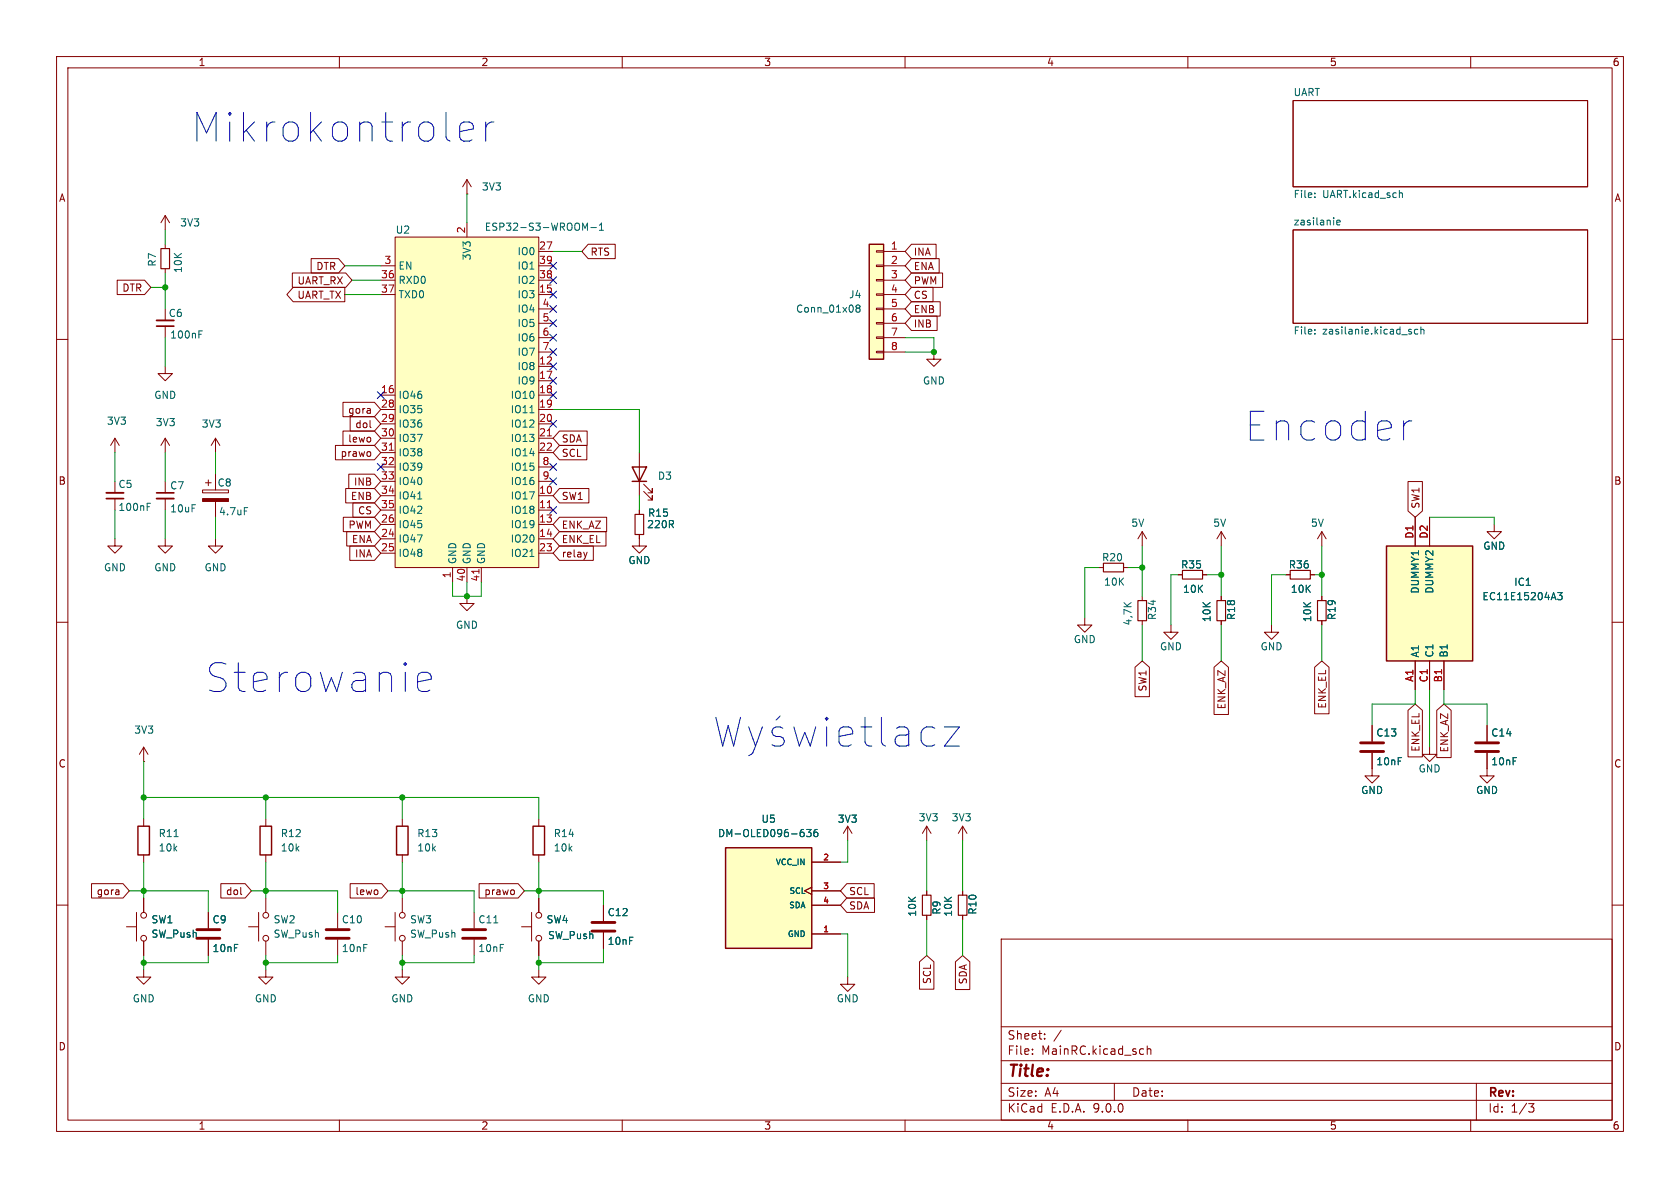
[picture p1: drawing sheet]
<svg xmlns="http://www.w3.org/2000/svg" width="297mm" height="210mm" viewBox="0 0 297 210" stroke-linecap="round" stroke-linejoin="round" font-family="sans-serif">
<g fill="none" stroke="#840000" stroke-width=".18">
<path d="M10 10h277v190h-277zM12 12h273v186h-273zM60 10v2M110 10v2M160 10v2M210 10v2M228.6 17.8h52.1v15.2h-52.1zM260 10v2M29.2 38.1l-.8 1.3M29.2 38.1l.8 1.3M29.2 38.1v2.5M82.5 34.3h.1"/>
<path d="M82.5 31.8l-.7 1.2M82.5 31.8l.8 1.2M82.5 31.8v2.5M228.6 40.6h52.1v16.6h-52.1zM10 60h2M285 60h2M35.8 86.6h4.6v.5h-4.6zM36.3 85.3h1M36.8 84.8v1.1M38.1 83.8v2.8M38.1 88.6v2.8M10 110h2"/>
<path d="M191.8 109.2v1.3h1.2l-1.2 1.3-1.3-1.3h1.3M194.3 100.3h.8M198.6 100.3h.8M285 110h2M25.4 144.8v1.3M25.4 151.1v1.3M25.4 158.8v2.5M47 158.8v2.5M95.2 158.8v2.5M10 160h2M22.4 163.8h1.7M24.1 161.3v5.1"/>
<path d="M25.4 166.4v2.5M36.8 161.3v2.8M36.8 166.1v2.8M43.9 163.8h1.8M45.7 161.3v5.1M47 171.5v1.2h1.3l-1.3 1.3-1.3-1.3h1.3M47 166.4v2.5M59.7 161.3v2.8M59.7 166.1v2.8M71.1 171.5v1.2h1.3l-1.3 1.3-1.3-1.3h1.3M92.2 163.8h1.8M94 161.3v5.1"/>
<path d="M95.2 171.5v1.2h1.3l-1.3 1.3-1.2-1.3h1.2M95.2 166.4v2.5M106.7 160v2.8M106.7 164.8v2.8M177 166h108v32h-108zM285 160h2M60 198v2M110 198v2M160 198v2M177 194.5h108M177 191.5h108M177 187.5h108"/>
<path d="M177 181.5h108M182.5 186.3v.1M182.5 185.5v.1M184.7 183.6v.1M184.7 182.8v.1M187.6 182.1l-1.3 2M197 191.5v3M202 185.4l.2 .1M202.2 186.3l-.2 .1M202.8 184.9v1.5M202.8 185.5l.2-.1 .4 .1 .1 .9M210 198v2"/>
<path d="M260 198v2M261 191.5v6.5M270.2 195.1h1l-.5 .6 .4 .1 .1 .5-.3 .3h-.4"/>
<circle cx="25.4" cy="165.9" r=".51"/>
<circle cx="25.4" cy="161.8" r=".51"/>
<circle cx="47" cy="161.8" r=".51"/>
<circle cx="47" cy="165.9" r=".51"/>
<circle cx="95.3" cy="161.8" r=".51"/>
<circle cx="95.3" cy="165.9" r=".51"/>
</g>
<path d="M232.4 34.8v.1M232.4 34.1v.2M236.3 39.3l.6-.1v-.2l-.4-.1-.2 .2 .1 .6h.5M247.4 34.1h.5v.8M232.4 58.3v.1M232.4 58.9v.2M249.5 58.7v.3M250.7 58.3l-.4-.1-.3 .3 .2 .5h.5M251.2 58.3l.2-.1 .3 .1v.8M251.2 57.8v1.3M43.2 89.7h.6M30.8 147.9h.7" fill="none" stroke="#006464" stroke-width=".18"/>
<path d="M195.1 99.6h3.5v1.5h-3.5z" fill="none" stroke="#840000" stroke-width=".2"/>
<path d="M24.4 146.1h2v5h-2z" fill="none" stroke="#840000" stroke-width=".25"/>
<path d="M34.8 165.9h4.1M34.8 164.3h4.1M57.7 165.9h4M57.7 164.3h4M104.6 164.6h4.1M104.6 163.1h4.1" fill="none" stroke="#840000" stroke-width=".51"/>
<path d="M35.8 88.1h4.6v.5h-4.6z" fill="#840000" stroke="#840000" stroke-width=".18"/>
<path d="M69.8 41.9h25.4v58.4h-25.4z" fill="#ffffc2"/>
<g fill="none" stroke="#840000" stroke-width=".18">
<path d="M82.5 39.4v2.5M29.2 43.2v.7M29.2 47.5v.8M29.2 57.7v2M67.3 47h2.5M67.3 49.5h2.5M67.3 52.1h2.5M69.8 41.9h25.4v58.4h-25.4zM95.2 47h2.6M95.2 49.5h2.6M95.2 52.1h2.6M95.2 44.5h2.6"/>
<path d="M95.2 54.6h2.6M95.2 57.2h2.6M95.2 59.7h2.6M29.2 64.8v1.2h1.3l-1.3 1.3-1.3-1.3h1.3M67.3 69.9h2.5M67.3 72.4h2.5M67.3 74.9h2.5M67.3 77.5h2.5M95.2 69.9h2.6M95.2 72.4h2.6M95.2 74.9h2.6M95.2 77.5h2.6"/>
<path d="M95.2 62.2h2.6M95.2 64.8h2.6M95.2 67.3h2.6M165.1 62.2v1.3h1.3l-1.3 1.3-1.3-1.3h1.3M67.3 80h2.5M67.3 82.6h2.5M67.3 85.1h2.5M67.3 87.6h2.5M67.3 90.2h2.5M67.3 92.7h2.5M67.3 95.3h2.5M67.3 97.8h2.5"/>
<path d="M95.2 80h2.6M95.2 82.6h2.6M95.2 85.1h2.6M95.2 87.6h2.6M95.2 90.2h2.6M95.2 92.7h2.6M95.2 95.3h2.6M95.2 97.8h2.6M201.9 94l.8 1.3M201.9 94l-.7 1.3M201.9 94v2.5M215.9 94l.8 1.3"/>
<path d="M215.9 94l-.8 1.3M215.9 94v2.5M233.7 94v2.5M233.7 94l.7 1.3M233.7 94l-.8 1.3M80 100.3v2.6M82.5 100.3v2.6M85.1 100.3v2.6M201.9 105.4v.8M201.9 109.7v.8M207 110.5v1.3h1.3l-1.3 1.2-1.3-1.2h1.3M208.3 101.6h.7"/>
<path d="M212.6 101.6h.8M215.9 105.4v.8M215.9 109.7v.8M224.8 110.5v1.3h1.3l-1.3 1.2-1.3-1.2h1.3M227.3 101.6h.8M231.6 101.6h.8M233.7 105.4v.8M233.7 109.7v.8M242.6 135.9v1.3h1.2l-1.2 1.2-1.3-1.2h1.3M47 144.8v1.3M47 151.1v1.3M71.1 144.8v1.3"/>
<path d="M71.1 151.1v1.3M71.1 158.8v2.5M95.2 144.8v1.3M95.2 151.1v1.3M149.9 146.1l-.8 1.2M149.9 146.1l.7 1.2M149.9 146.1v2.5M163.8 146.1l.8 1.2M163.8 146.1l-.7 1.2M163.8 146.1v2.5M170.2 146.1l.7 1.2M170.2 146.1l-.8 1.2"/>
<path d="M170.2 146.1v2.5M25.4 171.5v1.2h1.3l-1.3 1.3-1.3-1.3h1.3M68.1 163.8h1.7M69.8 161.3v5.1M71.1 166.4v2.5M83.8 161.3v2.8M83.8 166.1v2.8"/>
<circle cx="71.1" cy="165.9" r=".51"/>
<circle cx="71.1" cy="161.8" r=".51"/>
</g>
<path d="M68.8 79.6h.7M96.8 77.1h.7M96.8 89.8h.7M84.7 100.6v.8" fill="none" stroke="#a90000" stroke-width=".18"/>
<path d="M106 39.8l.3-.4v1.3M35.2 59.1h.4M35.2 58.5h.6M103.4 40.3l.5-.9v1.3M104.5 40.2h.9M106 40.7h.7M93.7 73h.7M73.8 88.2h.8M93.7 98.4h.7M87.3 163.1h.7" fill="none" stroke="#006464" stroke-width=".18"/>
<path d="M46 146.1h2v5h-2zM70.1 146.1h2v5h-2zM94.2 146.1h2.1v5h-2.1z" fill="none" stroke="#840000" stroke-width=".25"/>
<path d="M28.4 43.9h1.6v3.6h-1.6zM201.2 106.2h1.5v3.5h-1.5zM209 100.8h3.6v1.6h-3.6zM215.1 106.2h1.6v3.5h-1.6zM228.1 100.8h3.5v1.6h-3.5zM232.9 106.2h1.5v3.5h-1.5z" fill="none" stroke="#840000" stroke-width=".2"/>
<path d="M27.7 57.7h3" fill="none" stroke="#840000" stroke-width=".3"/>
<path d="M27.7 56.6h3" fill="none" stroke="#840000" stroke-width=".33"/>
<path d="M81.8 165.9h4.1M81.8 164.3h4.1" fill="none" stroke="#840000" stroke-width=".51"/>
<path d="M128.3 149.9h15.2v17.7h-15.2z" fill="#ffffc2"/>
<path d="M111.8 82.6h2.5l-1.3 2.5zM111.8 85.1h2.5M128.3 149.9h15.2v17.7h-15.2z" fill="none" stroke="#840000" stroke-width=".25"/>
<g fill="none" stroke="#840000" stroke-width=".18">
<path d="M20.3 77.5l-.7 1.2M20.3 77.5l.8 1.2M20.3 77.5v2.5M29.2 95.3v1.2h1.3l-1.3 1.3-1.3-1.3h1.3M113 95.3v1.2h-1.2l1.2 1.3 1.3-1.3h-1.3M113 80v7.6M113.8 86.9l1.5 1.5v-.8v.8h-.7M113.8 85.6l1.5 1.5v-.7v.7h-.7M143.5 156.8l-1.3 .7 1.3 .6M143.5 152.4h5.1M143.5 157.5h5.1M163.8 157.5v.7"/>
<path d="M170.2 157.5v.7M143.5 160h5.1M143.5 165.1h5.1M163.8 161.8v.8M170.2 161.8v.8"/>
</g>
<path d="M141.8 146.6h.3M141.9 147.1l.3 .3v.3l-.3 .2M142.6 146.6h.8l-.4 .5 .3 .1v.6l-.2 .1-.5-.1M144.5 146.6l-.4 .1a.86 .86 0 0 0 0 1.2l.4-.1 .1-.4-.2-.3h-.3l-.2 .3" fill="none" stroke="#006464" stroke-width=".18"/>
<path d="M163.1 158.2h1.5v3.6h-1.5zM169.4 158.2h1.5v3.6h-1.5z" fill="none" stroke="#840000" stroke-width=".2"/>
<path d="M245.1 96.5h15.2v20.3h-15.2z" fill="#ffffc2"/>
<path d="M245.1 96.5h15.2v20.3h-15.2z" fill="none" stroke="#840000" stroke-width=".25"/>
<g fill="none" stroke="#840000" stroke-width=".18">
<path d="M29.2 77.5l-.8 1.2M29.2 77.5l.8 1.2M29.2 77.5v2.5M20.3 95.3v1.2h1.3l-1.3 1.3-1.3-1.3h1.3M20.3 85.1v2M20.3 88.1v2.1M38.1 95.3v1.2h1.3l-1.3 1.3-1.3-1.3h1.3M113 90.2v.7M113 94.5v.8M250.2 91.4v5.1M252.7 91.4v5.1M264.2 92.7v1.3h1.2l-1.2 1.3-1.3-1.3h1.3"/>
<path d="M82.5 105.4v1.3h1.3l-1.3 1.3-1.2-1.3h1.2M250.2 116.8v5.1M252.7 116.8v5.1M255.3 116.8v5.1M242.6 128.3v2.8M242.6 133.1v2.8M252.7 132.1v1.3h1.3l-1.3 1.2-1.2-1.2h1.2M262.9 133.1v4.1h1.3l-1.3 1.2-1.3-1.2h1.3M262.9 128.3v2.8M149.9 172.7v1.3h1.2l-1.2 1.3-1.3-1.3h1.3"/>
</g>
<path d="M26 89.6h.4M26 89h.6M275.4 104.8h.8l-.5 .4 .4 .2v.5l-.2 .1-.5-.1" fill="none" stroke="#006464" stroke-width=".18"/>
<path d="M112.3 90.9h1.5v3.6h-1.5z" fill="none" stroke="#840000" stroke-width=".2"/>
<path d="M240.5 132.8h4.1M240.5 131.3h4.1M260.9 132.8h4M260.9 131.3h4" fill="none" stroke="#840000" stroke-width=".51"/>
<path d="M18.8 88.1h3" fill="none" stroke="#840000" stroke-width=".3"/>
<path d="M18.8 87.1h3" fill="none" stroke="#840000" stroke-width=".33"/>
<path d="M153.7 43.2h2.5v20.3h-2.5z" fill="#ffffc2"/>
<path d="M153.7 43.2h2.5v20.3h-2.5z" fill="none" stroke="#840000" stroke-width=".25"/>
<g fill="none" stroke="#840000" stroke-width=".18">
<path d="M20.7 49.5h4.9l1.1 1.3-1.1 1.3h-4.9zM51.7 48.3h9.4l1.1 1.2-1.1 1.3h-9.4zM51.8 50.8h9.2v2.5h-9.2l-1.1-1.2zM55 45.7h4.8l1.2 1.3-1.2 1.3h-4.8zM104 43.2h4.8v2.5h-4.8l-1.1-1.2zM154.9 44.3h1.3v.3h-1.3zM154.9 46.9h1.3v.2h-1.3zM154.9 49.4h1.3v.3h-1.3zM154.9 51.9h1.3v.3h-1.3zM154.9 54.5h1.3v.2h-1.3zM154.9 57h1.3v.3h-1.3zM154.9 59.6h1.3v.2h-1.3z"/>
<path d="M156.2 44.5h3.8M156.2 47h3.8M156.2 49.5h3.8M156.2 52.1h3.8M156.2 54.6h3.8M156.2 57.2h3.8M156.2 59.7h3.8M161.1 48.3h5.5v2.5h-5.5l-1.1-1.3zM161.1 50.8h3.8v2.5h-3.8l-1.1-1.2zM161.1 53.3h5.1v2.6h-5.1l-1.1-1.3zM161.1 43.2h4.4v2.5h-4.4l-1.1-1.2zM161.1 55.9h4.6v2.5h-4.6l-1.1-1.2z"/>
<path d="M161.1 45.7h4.9v2.6h-4.9l-1.1-1.3zM38.1 77.5l-.8 1.2M38.1 77.5l.8 1.2M38.1 77.5v2.5M59.3 78.7h6.9l1.1 1.3-1.1 1.3h-6.9zM60.6 76.2h5.6l1.1 1.3-1.1 1.2h-5.6zM60.6 71.1h5.6l1.1 1.3-1.1 1.3h-5.6zM61.9 73.7h4.3l1.1 1.2-1.1 1.3h-4.3zM65.5 80v.6M65.5 75.5l.1 .1M98.9 78.7h4.8v2.6h-4.8l-1.1-1.3zM98.9 76.2h4.9v2.5h-4.9l-1.1-1.2z"/>
<path d="M154.9 62.1h1.3v.3h-1.3zM156.2 62.2h3.8M29.2 85.1v2M29.2 88.1v2.1M60.7 91.4h5.5l1.1 1.3-1.1 1.3h-5.5zM61.1 86.4h5.1l1.1 1.2-1.1 1.3h-5.1zM61.3 94h4.9l1.1 1.3-1.1 1.2h-4.9zM61.7 83.8h4.5l1.1 1.3-1.1 1.3h-4.5zM61.8 96.5h4.4l1.1 1.3-1.1 1.3h-4.4zM62.4 88.9h3.8l1.1 1.3-1.1 1.2h-3.8zM98.9 96.5h6v2.6h-6l-1.1-1.3zM98.9 86.4h5.2v2.5h-5.2l-1.1-1.3z"/>
<path d="M98.9 94h8.2v2.5h-8.2l-1.1-1.2zM98.9 91.4h8.4v2.6h-8.4l-1.1-1.3zM103.8 97.6l-.3 .9M113 90.2v.7M113 94.5v.8M248.9 85.1h2.6v5.2l-1.3 1.1-1.3-1.1zM250.2 91.4v5.1M252.7 91.4v5.1M200.7 118l1.2-1.2 1.3 1.2v5.2h-2.5zM208.3 101.6h.7M212.6 101.6h.8M214.6 118l1.3-1.2 1.3 1.2v8.3h-2.6z"/>
<path d="M215.9 105.4v.8M215.9 109.7v.8M227.3 101.6h.8M231.6 101.6h.8M232.4 118l1.3-1.2 1.3 1.2v8.2h-2.6zM233.7 105.4v.8M233.7 109.7v.8M250.2 116.8v5.1M252.7 116.8v5.1M255.3 116.8v5.1M25.4 134.6h.1M25.4 132.1l-.8 1.3"/>
<path d="M25.4 132.1l.8 1.3M25.4 132.1v2.5M242.6 128.3v2.8M242.6 133.1v2.8M248.9 125.6l1.3-1.1 1.3 1.1v8.2h-2.6zM254 125.6l1.3-1.1 1.2 1.1v8.3h-2.5zM262.9 128.3v2.8M262.9 133.1v2.8M16.2 156.2h5.5l1.2 1.3-1.2 1.3h-5.5zM25.4 158.8v2.5M39 156.2h4.3l1.1 1.3-1.1 1.3h-4.3zM42.6 158.1l.1 .1"/>
<path d="M61.9 156.2h5.6l1.1 1.3-1.1 1.3h-5.6zM84.7 156.2h6.9l1.1 1.3-1.1 1.3h-6.9zM90.9 157.4v.6M95.2 158.8v2.5M143.5 156.8l-1.3 .7 1.3 .6M143.5 152.4h5.1M143.5 157.5h5.1M149.7 158.7h4.9v2.6h-4.9l-1.1-1.3zM149.7 156.2h4.8v2.6h-4.8l-1.1-1.3zM163.8 157.5v.7M170.2 157.5v.7M25.4 166.4v2.5"/>
<path d="M36.8 161.3v2.8M36.8 166.1v2.8M95.2 166.4v2.5M106.7 160v2.8M106.7 164.8v2.8M143.5 160h5.1M143.5 165.1h5.1M162.6 170l1.2-1.1 1.3 1.1v4.9h-2.5zM163.8 161.8v.8M168.9 170l1.3-1.1 1.3 1.1v4.9h-2.6zM170.2 161.8v.8"/>
</g>
<path d="M151.6 54.5l-.3-.3 .3-.3h.2l.2 .3-.2 .3M151.6 54.5l-.3 .2 .1 .4 .2 .1 .3-.1 .1-.2v-.2l-.2-.2M151.6 54.5h.2M275.4 104.8h.8l-.5 .4 .4 .2v.5l-.2 .1-.5-.1M141.8 146.6h.3M141.9 147.1l.3 .3v.3l-.3 .2M142.6 146.6h.8l-.4 .5 .3 .1v.6l-.2 .1-.5-.1M144.5 146.6l-.4 .1a.86 .86 0 0 0 0 1.2l.4-.1 .1-.4-.2-.3h-.3l-.2 .3" fill="none" stroke="#006464" stroke-width=".18"/>
<path d="M27.7 87.1h3" fill="none" stroke="#840000" stroke-width=".3"/>
<path d="M27.7 88.1h3" fill="none" stroke="#840000" stroke-width=".33"/>
<g fill="none" stroke="#009600" stroke-width=".18">
<path d="M82.5 34.3v5.1M26.7 50.8h2.5M29.2 40.6v2.6M29.2 48.3v6.3M29.2 59.7v5.1M61 47h6.3M61 52.1h6.3M62.2 49.5h5.1M97.8 44.5h5.1M160 59.7h5.1v2.5h-5.1M97.8 72.4h15.2v7.6M20.3 80v5.1"/>
<path d="M20.3 90.2v5.1M29.2 80v5.1M29.2 90.2v5.1M38.1 80v3.8M38.1 91.4v3.9M113 87.6v2.6M201.9 96.5v8.9M215.9 96.5v8.9M233.7 96.5v8.9M252.7 91.4h11.5v1.3M80 102.9v2.5h5.1v-2.5M82.5 102.9v2.5"/>
<path d="M194.3 100.3h-2.5v8.9M199.4 100.3h2.5M201.9 110.5v6.3M208.3 101.6h-1.3v8.9M213.4 101.6h2.5M215.9 110.5v6.3M227.3 101.6h-2.5v8.9M232.4 101.6h1.3M233.7 110.5v6.3M25.4 134.6v10.2M250.2 121.9v2.6h-7.6v3.8M252.7 121.9v10.2"/>
<path d="M255.3 121.9v2.6h7.6v3.8M22.9 157.5h13.9v3.8M25.4 141h69.8v3.8M25.4 152.4v6.4M44.4 157.5h15.3v3.8M47 141v3.8M47 152.4v6.4M68.6 157.5h15.2v3.8M71.1 141v3.8M71.1 152.4v6.4M92.7 157.5h14v2.5M95.2 152.4v6.4"/>
<path d="M149.9 148.6v3.8h-1.3M163.8 148.6v8.9M170.2 148.6v8.9M25.4 168.9v2.6M36.8 168.9v1.3h-11.4M47 168.9v2.6M59.7 168.9v1.3h-12.7M71.1 168.9v2.6M83.8 168.9v1.3h-12.7M95.2 168.9v2.6M106.7 167.6v2.6h-11.5M148.6 165.1h1.3v7.6"/>
<path d="M163.8 162.6v6.3M170.2 162.6v6.3"/>
</g>
<g fill="none" stroke="#000084" stroke-width=".18">
<path d="M97.2 48.9l1.2 1.2M97.2 46.4l1.2 1.2M97.2 51.5l1.2 1.2M97.2 54l1.2 1.2M97.2 56.5l1.2 1.3M97.2 59.1l1.2 1.2M98.4 48.9l-1.2 1.2M98.4 46.4l-1.2 1.2M98.4 51.5l-1.2 1.2M98.4 54l-1.2 1.2M98.4 56.5l-1.2 1.3M98.4 59.1l-1.2 1.2"/>
<path d="M66.7 69.2l1.2 1.3M67.9 69.2l-1.2 1.3M97.2 66.7l1.2 1.2M97.2 69.2l1.2 1.3M97.2 64.2l1.2 1.2M97.2 74.3l1.2 1.2M97.2 61.6l1.2 1.2M98.4 66.7l-1.2 1.2M98.4 69.2l-1.2 1.3M98.4 64.2l-1.2 1.2M98.4 74.3l-1.2 1.2M98.4 61.6l-1.2 1.2"/>
<path d="M66.7 81.9l1.2 1.3M67.9 81.9l-1.2 1.3M97.2 89.6l1.2 1.2M97.2 84.5l1.2 1.2M97.2 81.9l1.2 1.3M98.4 89.6l-1.2 1.2M98.4 84.5l-1.2 1.2M98.4 81.9l-1.2 1.3"/>
</g>
<g fill="none" stroke="#0000c2" stroke-width=".18">
<path d="M81.3 23.3l2.4-.5v-.5l-.3-.5-.4-.2h-1l-.5 .2-.2 .5v1.9l.2 .5 .5 .3h1l.4-.3M85.9 21.6v3.4M87.3 21.6a1.3 1.3 0 0 0-1.4 .9M249.6 74.4h-.5l-.5 .2M73.8 119.6l.3-.5 .4-.3h1l.5 .3 .2 .5v.5l-2.4 .4M73.8 121.5l.3 .5 .4 .2h1l.5-.2M126.6 126.8l1.2 5.1 .9-3.6 1 3.6 1.2-5.1M132.4 128.5l1.2 3.4M133.6 131.9l-.5 1.2-.7 .5M134.8 128.5l-1.2 3.4M137.9 126.6l-.7 .7M138.4 128.7l-.5-.2h-.7l-.5 .2-.2 .5 .2 .8 .5 .2h.7l.5 .2 .2 .5-.2 .7-.5 .3h-.9l-.5-.3"/>
<path d="M140.3 128.5l1 3.4 1-2.4 .9 2.4 1-3.4M146.1 126.8v.5M146.1 128.5v3.4M146.1 126.8l-.2 .2 .2 .3M146.1 126.8l.3 .2-.3 .3M148.3 130.2l2.4-.5v-.5l-.2-.5-.5-.2h-1l-.4 .2-.3 .5v2l.3 .4 .4 .3h1l.5-.3M152.2 128.5h1.9M152.9 126.8v4.4l.3 .4 .4 .3h.5M155.8 126.8v4.4l.3 .4 .4 .3M158.5 128.7l.5-.2h.9l.5 .2 .3 .5v2.7M160.7 129.7l-.5 .3h-1.2a1 1 0 0 0-.8 .9 1 1 0 0 0 .8 1h1.2l.5-.3M165.3 128.7l-.5-.2h-1l-.5 .2-.5 .8v1.4l.5 .7 .5 .3h1l.5-.3"/>
<path d="M167 128.5h2.6l-2.6 3.4h2.6"/>
</g>
<g fill="#009600" stroke="#009600" stroke-width=".18">
<circle cx="29.2" cy="50.8" r=".46"/>
<circle cx="165.1" cy="62.2" r=".46"/>
<circle cx="201.9" cy="100.3" r=".46"/>
<circle cx="95.2" cy="170.2" r=".46"/>
<circle cx="71.1" cy="170.2" r=".46"/>
<circle cx="95.2" cy="157.5" r=".46"/>
<circle cx="215.9" cy="101.6" r=".46"/>
<circle cx="233.7" cy="101.6" r=".46"/>
<circle cx="25.4" cy="170.2" r=".46"/>
<circle cx="71.1" cy="157.5" r=".46"/>
<circle cx="71.1" cy="141" r=".46"/>
<circle cx="47" cy="141" r=".46"/>
<circle cx="47" cy="157.5" r=".46"/>
<circle cx="47" cy="170.2" r=".46"/>
<circle cx="25.4" cy="157.5" r=".46"/>
<circle cx="25.4" cy="141" r=".46"/>
<circle cx="82.5" cy="105.4" r=".46"/>
</g>
<g font-size="7.1" fill="#0000c2">
<text x="33.9" y="25.4">Mikrokontroler</text>
<text x="220.1" y="78.2">Encoder</text>
<text x="36.4" y="122.7">Sterowanie</text>
</g>
<text font-size="2.8" fill="#840000" x="178" y="190.9">Title:</text>
<g font-size="2.1" fill="#840000">
<text x="178" y="184">Sheet:</text>
<text x="178" y="186.7">File:</text>
<text x="184.1" y="186.7">MainRC.kicad_sch</text>
<text x="178" y="196.9">KiCad</text>
<text x="178" y="194.1">Size:</text>
<text x="184.7" y="194.1">A4</text>
<text x="185.7" y="196.9">E.D.A.</text>
<text x="193.3" y="196.9">9.0.0</text>
<text x="200" y="194.1">Date:</text>
<text x="263" y="194.3">Rev:</text>
<text x="263" y="196.9">Id:</text>
<text x="267.1" y="196.9">1/3</text>
</g>
<g font-size="1.8" fill="#840000">
<text x="35" y="11.9">1</text>
<text x="85" y="11.9">2</text>
<text x="135" y="11.9">3</text>
<text x="185" y="11.9">4</text>
<text x="235" y="11.9">5</text>
<text x="285" y="11.9">6</text>
<text x="10.3" y="35.9">A</text>
<text x="285.3" y="35.9">A</text>
<text x="55.8" y="47.9">DTR</text>
<text x="104.3" y="45.4">RTS</text>
<text x="161.4" y="45.4">INA</text>
<text x="161.4" y="47.9">ENA</text>
<text x="21.5" y="51.8">DTR</text>
<text x="52.5" y="53">UART_TX</text>
<text x="52.5" y="50.5">UART_RX</text>
<text x="161.4" y="50.5">PWM</text>
<text x="161.4" y="53">CS</text>
<text x="161.4" y="55.6">ENB</text>
<text x="161.4" y="58.1">INB</text>
<text x="61.4" y="73.3">gora</text>
<text x="62.7" y="75.9">dol</text>
<text x="60.1" y="81">prawo</text>
<text x="61.4" y="78.4">lewo</text>
<text x="99.2" y="81">SCL</text>
<text x="99.2" y="78.4">SDA</text>
<text x="10.3" y="85.9">B</text>
<text x="61.9" y="88.6">ENB</text>
<text x="62.5" y="86">INB</text>
<text x="99.2" y="88.6">SW1</text>
<text x="285.3" y="85.9">B</text>
<text x="61.5" y="93.7">PWM</text>
<text x="63.2" y="91.1">CS</text>
<text x="99.2" y="93.7">ENK_AZ</text>
<text x="251.1" y="90" transform="rotate(-90 251.1 90)">SW1</text>
<text x="62.1" y="96.2">ENA</text>
<text x="62.7" y="98.7">INA</text>
<text x="99.2" y="98.7">relay</text>
<text x="99.2" y="96.2">ENK_EL</text>
<text x="202.9" y="122.3" transform="rotate(-90 202.9 122.3)">SW1</text>
<text x="216.9" y="125.5" transform="rotate(-90 216.9 125.5)">ENK_AZ</text>
<text x="234.6" y="125.4" transform="rotate(-90 234.6 125.4)">ENK_EL</text>
<text x="10.3" y="135.9">C</text>
<text x="251.1" y="133" transform="rotate(-90 251.1 133)">ENK_EL</text>
<text x="256.2" y="133.1" transform="rotate(-90 256.2 133.1)">ENK_AZ</text>
<text x="285.3" y="135.9">C</text>
<text x="17" y="158.4">gora</text>
<text x="39.9" y="158.4">dol</text>
<text x="62.7" y="158.4">lewo</text>
<text x="85.5" y="158.4">prawo</text>
<text x="150" y="161">SDA</text>
<text x="150" y="158.4">SCL</text>
<text x="164.8" y="174" transform="rotate(-90 164.8 174)">SCL</text>
<text x="171.1" y="174.1" transform="rotate(-90 171.1 174.1)">SDA</text>
<text x="10.3" y="185.9">D</text>
<text x="285.3" y="185.9">D</text>
<text x="35" y="199.9">1</text>
<text x="85" y="199.9">2</text>
<text x="135" y="199.9">3</text>
<text x="185" y="199.9">4</text>
<text x="235" y="199.9">5</text>
<text x="285" y="199.9">6</text>
</g>
<g font-size="1.8" fill="#006464">
<text x="228.6" y="17.1">UART</text>
<text x="85.1" y="33.9">3V3</text>
<text x="228.6" y="35.3">File:</text>
<text x="233.8" y="35.3">UART.kicad_sch</text>
<text x="31.8" y="40.2">3V3</text>
<text x="69.9" y="41.5">U2</text>
<text x="85.6" y="41">ESP32-S3-WROOM-1</text>
<text x="228.6" y="39.9">zasilanie</text>
<text x="27.8" y="47.2" transform="rotate(-90 27.8 47.2)">R7</text>
<text x="70.4" y="47.9">EN</text>
<text x="83.4" y="46.1" transform="rotate(-90 83.4 46.1)">3V3</text>
<text x="91.4" y="45.3">IO0</text>
<text x="91.4" y="47.9">IO1</text>
<text x="32.4" y="48.4" transform="rotate(-90 32.4 48.4)">10K</text>
<text x="70.4" y="50.4">RXD0</text>
<text x="70.4" y="52.9">TXD0</text>
<text x="91.4" y="50.4">IO2</text>
<text x="91.4" y="52.9">IO3</text>
<text x="150" y="52.9">J4</text>
<text x="29.7" y="56.2">C6</text>
<text x="91.4" y="55.5">IO4</text>
<text x="91.4" y="58">IO5</text>
<text x="140.6" y="55.5">Conn_01x08</text>
<text x="228.6" y="59.5">File:</text>
<text x="233.8" y="59.5">zasilanie.kicad_sch</text>
<text x="30" y="60">100nF</text>
<text x="91.4" y="60.6">IO6</text>
<text x="91.4" y="63.1">IO7</text>
<text x="91.4" y="65.6">IO8</text>
<text x="27.2" y="70.7">GND</text>
<text x="70.4" y="70.7">IO46</text>
<text x="90.2" y="70.7">IO10</text>
<text x="91.4" y="68.2">IO9</text>
<text x="163.1" y="68.2">GND</text>
<text x="18.8" y="75.3">3V3</text>
<text x="27.4" y="75.5">3V3</text>
<text x="35.6" y="75.8">3V3</text>
<text x="70.4" y="73.3">IO35</text>
<text x="70.4" y="75.8">IO36</text>
<text x="90.2" y="73.3">IO11</text>
<text x="90.2" y="75.8">IO12</text>
<text x="70.4" y="78.3">IO37</text>
<text x="70.4" y="80.9">IO38</text>
<text x="70.4" y="83.4">IO39</text>
<text x="90.2" y="78.3">IO13</text>
<text x="90.2" y="80.9">IO14</text>
<text x="90.2" y="83.4">IO15</text>
<text x="20.8" y="86.5">C5</text>
<text x="30" y="86.7">C7</text>
<text x="38.4" y="86.2">C8</text>
<text x="70.4" y="86">IO40</text>
<text x="70.4" y="88.5">IO41</text>
<text x="90.2" y="86">IO16</text>
<text x="90.2" y="88.5">IO17</text>
<text x="116.2" y="85">D3</text>
<text x="20.8" y="90.5">100nF</text>
<text x="30" y="90.8">10uF</text>
<text x="38.6" y="91.3">4.7uF</text>
<text x="70.4" y="91">IO42</text>
<text x="70.4" y="93.6">IO45</text>
<text x="90.2" y="91">IO18</text>
<text x="90.2" y="93.6">IO19</text>
<text x="114.3" y="93.6">220R</text>
<text x="114.5" y="91.5">R15</text>
<text x="199.9" y="93.3">5V</text>
<text x="214.4" y="93.3">5V</text>
<text x="231.7" y="93.3">5V</text>
<text x="18.3" y="101.2">GND</text>
<text x="27.2" y="101.2">GND</text>
<text x="36.1" y="101.2">GND</text>
<text x="70.4" y="96.1">IO47</text>
<text x="70.4" y="98.7">IO48</text>
<text x="80.9" y="99.8" transform="rotate(-90 80.9 99.8)">GND</text>
<text x="83.4" y="99.8" transform="rotate(-90 83.4 99.8)">GND</text>
<text x="86" y="99.8" transform="rotate(-90 86 99.8)">GND</text>
<text x="90.2" y="96.1">IO20</text>
<text x="90.2" y="98.7">IO21</text>
<text x="111" y="99.9">GND</text>
<text x="194.7" y="99.4">R20</text>
<text x="208.7" y="100.7">R35</text>
<text x="227.7" y="100.7">R36</text>
<text x="262.1" y="97.4">GND</text>
<text x="195.1" y="103.7">10K</text>
<text x="209.1" y="105">10K</text>
<text x="228.1" y="105">10K</text>
<text x="251.1" y="105" transform="rotate(-90 251.1 105)">DUMMY1</text>
<text x="253.6" y="105" transform="rotate(-90 253.6 105)">DUMMY2</text>
<text x="262" y="106.3">EC11E15204A3</text>
<text x="267.6" y="103.8">IC1</text>
<text x="80.5" y="111.4">GND</text>
<text x="189.7" y="113.9">GND</text>
<text x="200.3" y="110.7" transform="rotate(-90 200.3 110.7)">4,7K</text>
<text x="204.6" y="109.7" transform="rotate(-90 204.6 109.7)">R34</text>
<text x="214.2" y="110.1" transform="rotate(-90 214.2 110.1)">10K</text>
<text x="218.5" y="109.7" transform="rotate(-90 218.5 109.7)">R18</text>
<text x="232" y="110.1" transform="rotate(-90 232 110.1)">10K</text>
<text x="236.3" y="109.7" transform="rotate(-90 236.3 109.7)">R19</text>
<text x="205" y="115.2">GND</text>
<text x="222.8" y="115.2">GND</text>
<text x="251.1" y="116.3" transform="rotate(-90 251.1 116.3)">A1</text>
<text x="253.6" y="116.3" transform="rotate(-90 253.6 116.3)">C1</text>
<text x="256.1" y="116.3" transform="rotate(-90 256.1 116.3)">B1</text>
<text x="23.6" y="129.9">3V3</text>
<text x="243.2" y="130.4">C13</text>
<text x="263.5" y="130.4">C14</text>
<text x="243.2" y="135.5">10nF</text>
<text x="250.7" y="136.8">GND</text>
<text x="263.5" y="135.5">10nF</text>
<text x="240.5" y="140.6">GND</text>
<text x="260.9" y="140.6">GND</text>
<text x="27.9" y="148.2">R11</text>
<text x="49.5" y="148.2">R12</text>
<text x="73.7" y="148.2">R13</text>
<text x="97.8" y="148.2">R14</text>
<text x="126.8" y="148.2">DM-OLED096-636</text>
<text x="134.5" y="145.6">U5</text>
<text x="148" y="145.6">3V3</text>
<text x="162.3" y="145.4">3V3</text>
<text x="168.2" y="145.4">3V3</text>
<text x="27.9" y="150.7">10k</text>
<text x="49.5" y="150.7">10k</text>
<text x="73.7" y="150.7">10k</text>
<text x="97.8" y="150.7">10k</text>
<text x="166.5" y="161.8" transform="rotate(-90 166.5 161.8)">R9</text>
<text x="172.8" y="161.8" transform="rotate(-90 172.8 161.8)">R10</text>
<text x="26.7" y="163.4">SW1</text>
<text x="26.7" y="166">SW_Push</text>
<text x="37.5" y="163.4">C9</text>
<text x="48.3" y="163.4">SW2</text>
<text x="48.3" y="166">SW_Push</text>
<text x="60.3" y="163.4">C10</text>
<text x="72.4" y="163.4">SW3</text>
<text x="72.4" y="166">SW_Push</text>
<text x="84.5" y="163.4">C11</text>
<text x="96.5" y="163.4">SW4</text>
<text x="96.8" y="166.2">SW_Push</text>
<text x="107.3" y="162.2">C12</text>
<text x="107.3" y="167.2">10nF</text>
<text x="162.2" y="162.1" transform="rotate(-90 162.2 162.1)">10K</text>
<text x="168.5" y="162.1" transform="rotate(-90 168.5 162.1)">10K</text>
<text x="37.5" y="168.5">10nF</text>
<text x="60.3" y="168.5">10nF</text>
<text x="84.5" y="168.5">10nF</text>
<text x="23.4" y="177.4">GND</text>
<text x="45" y="177.4">GND</text>
<text x="69.1" y="177.4">GND</text>
<text x="93.2" y="177.4">GND</text>
<text x="147.8" y="177.4">GND</text>
</g>
<g font-size="1.8" fill="#a90000">
<text x="82.3" y="41.3" transform="rotate(-90 82.3 41.3)">2</text>
<text x="67.9" y="46.7">3</text>
<text x="95.2" y="44.2">27</text>
<text x="95.2" y="46.7">39</text>
<text x="157.4" y="44.2">1</text>
<text x="157.4" y="46.7">2</text>
<text x="67.3" y="49.3">36</text>
<text x="67.3" y="51.8">37</text>
<text x="95.2" y="49.3">38</text>
<text x="95.2" y="51.8">15</text>
<text x="157.4" y="49.3">3</text>
<text x="157.4" y="51.8">4</text>
<text x="95.8" y="54.4">4</text>
<text x="95.8" y="56.9">5</text>
<text x="95.8" y="59.4">6</text>
<text x="157.4" y="54.4">5</text>
<text x="157.4" y="56.9">6</text>
<text x="157.4" y="59.4">7</text>
<text x="95.2" y="64.5">12</text>
<text x="95.8" y="62">7</text>
<text x="157.4" y="62">8</text>
<text x="67.3" y="69.6">16</text>
<text x="95.2" y="67.1">17</text>
<text x="95.2" y="69.6">18</text>
<text x="67.3" y="72.1">28</text>
<text x="67.3" y="74.7">29</text>
<text x="67.3" y="77.2">30</text>
<text x="95.2" y="72.1">19</text>
<text x="95.2" y="74.7">20</text>
<text x="95.2" y="77.2">21</text>
<text x="67.3" y="79.8">31</text>
<text x="67.3" y="82.3">32</text>
<text x="95.2" y="79.8">22</text>
<text x="95.8" y="82.3">8</text>
<text x="67.3" y="84.8">33</text>
<text x="67.3" y="87.4">34</text>
<text x="67.3" y="89.9">35</text>
<text x="95.2" y="87.4">10</text>
<text x="95.2" y="89.9">11</text>
<text x="95.8" y="84.8">9</text>
<text x="67.3" y="92.5">26</text>
<text x="67.3" y="95">24</text>
<text x="95.2" y="92.5">13</text>
<text x="95.2" y="95">14</text>
<text x="249.9" y="95.3" transform="rotate(-90 249.9 95.3)">D1</text>
<text x="252.5" y="95.3" transform="rotate(-90 252.5 95.3)">D2</text>
<text x="67.3" y="97.5">25</text>
<text x="95.2" y="97.5">23</text>
<text x="79.8" y="102.3" transform="rotate(-90 79.8 102.3)">1</text>
<text x="82.3" y="102.9" transform="rotate(-90 82.3 102.9)">40</text>
<text x="84.8" y="102.9" transform="rotate(-90 84.8 102.9)">41</text>
<text x="249.9" y="120.6" transform="rotate(-90 249.9 120.6)">A1</text>
<text x="252.5" y="120.7" transform="rotate(-90 252.5 120.7)">C1</text>
<text x="255" y="120.7" transform="rotate(-90 255 120.7)">B1</text>
</g>
<g font-size="1.4" fill="#006464">
<text x="137" y="153.1">VCC_IN</text>
<text x="139.4" y="160.8">SDA</text>
<text x="139.4" y="158.2">SCL</text>
<text x="139.1" y="165.8">GND</text>
</g>
<g font-size="1.4" fill="#a90000">
<text x="145.4" y="152.1">2</text>
<text x="145.4" y="157.2">3</text>
<text x="145.4" y="159.8">4</text>
<text x="145.4" y="164.8">1</text>
</g>
</svg>
